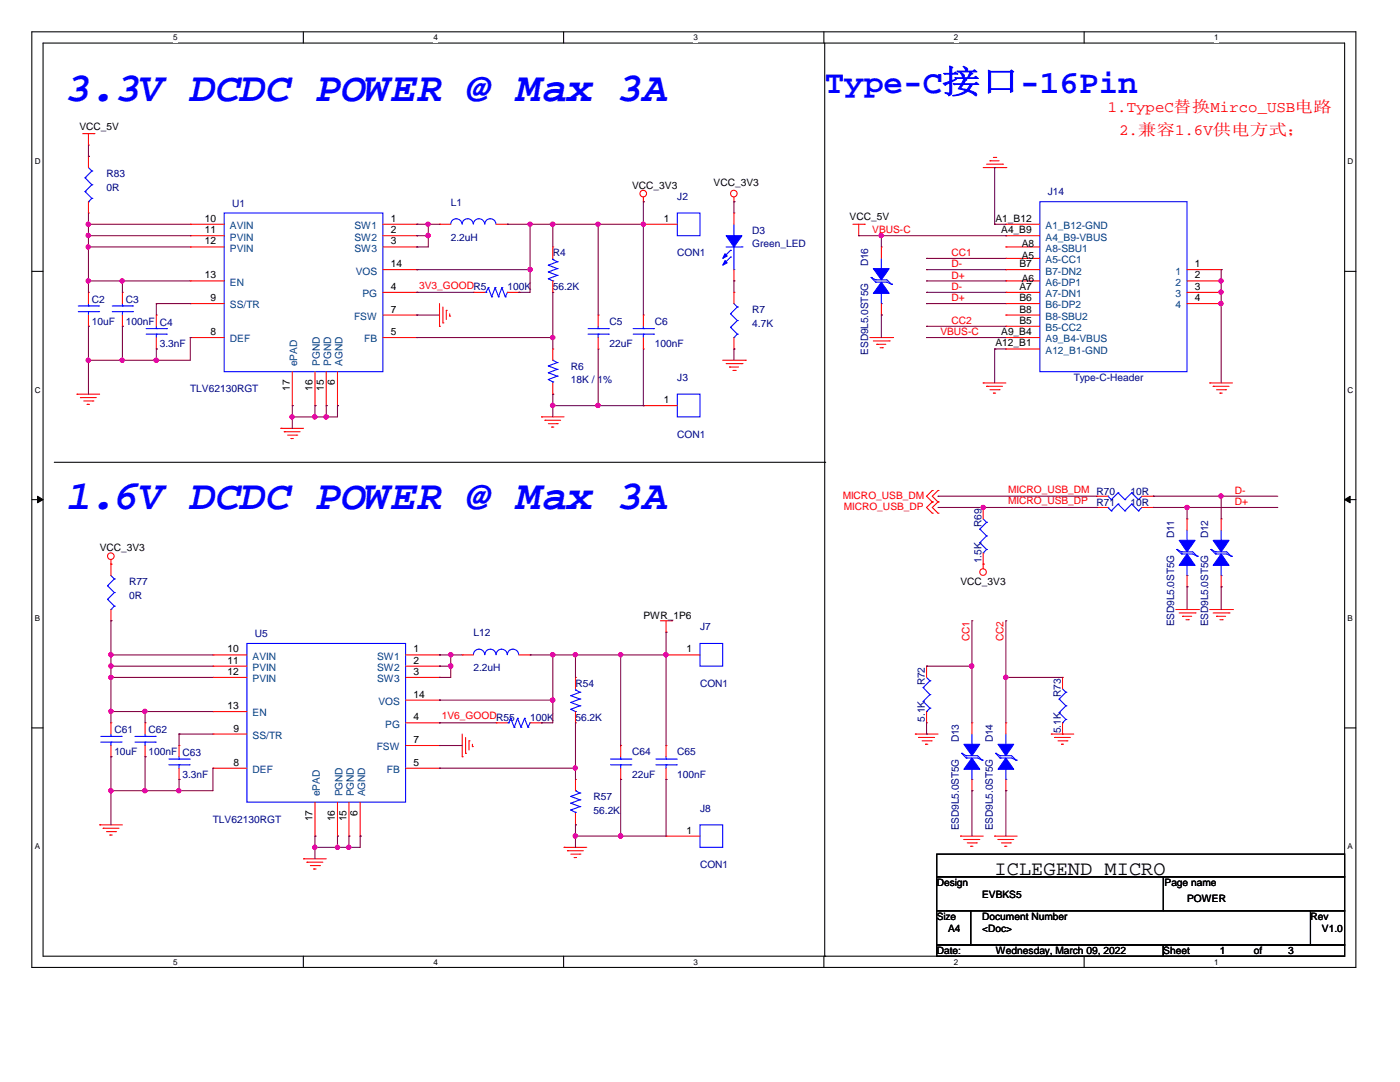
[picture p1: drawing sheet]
<svg xmlns="http://www.w3.org/2000/svg" width="279mm" height="216mm" viewBox="0 0 279 216" stroke-linecap="round" stroke-linejoin="round" font-family="sans-serif">
<path d="M6.3 6.3h264.3v186.7h-264.3zM8.6 8.6h259.8v182.2h-259.8z" fill="none" stroke="#000" stroke-width=".21"/>
<g fill="#fff">
<path d="M34.5 6.6h.9v1.8h-.9z"/>
<path d="M34.5 191.1h.9v1.8h-.9z"/>
</g>
<path d="M60.5 6.3v2.3M60.5 190.8v2.2" fill="none" stroke="#000" stroke-width=".21"/>
<g fill="#fff">
<path d="M86.5 6.6h.9v1.8h-.9z"/>
<path d="M86.5 191.1h.9v1.8h-.9z"/>
</g>
<path d="M112.5 6.3v2.3M112.5 190.8v2.2" fill="none" stroke="#000" stroke-width=".21"/>
<g fill="#fff">
<path d="M138.4 6.6h.9v1.8h-.9z"/>
<path d="M138.4 191.1h.9v1.8h-.9z"/>
</g>
<path d="M164.4 6.3v2.3M164.4 190.8v2.2" fill="none" stroke="#000" stroke-width=".21"/>
<g fill="#fff">
<path d="M190.4 6.6h.9v1.8h-.9z"/>
<path d="M190.4 191.1h.9v1.8h-.9z"/>
</g>
<path d="M216.4 6.3v2.3M216.4 190.8v2.2" fill="none" stroke="#000" stroke-width=".21"/>
<g fill="#fff">
<path d="M242.3 6.6h.9v1.8h-.9z"/>
<path d="M242.3 191.1h.9v1.8h-.9z"/>
<path d="M6.9 31.4h1.2v1.8h-1.2z"/>
<path d="M268.9 31.4h1.2v1.8h-1.2z"/>
<path d="M6.9 76.9h1.2v1.8h-1.2z"/>
<path d="M268.9 76.9h1.2v1.8h-1.2z"/>
</g>
<path d="M6.3 54.1h2.3M268.4 54.1h2.2" fill="none" stroke="#000" stroke-width=".21"/>
<g fill="#fff">
<path d="M6.9 122.5h1.1v1.8h-1.1z"/>
<path d="M268.9 122.5h1.1v1.8h-1.1z"/>
</g>
<path d="M6.3 99.7h2.3M268.4 99.7h2.2" fill="none" stroke="#000" stroke-width=".21"/>
<path d="M7.5 99l1.1 .7-1.1 .6zM268.4 99.7l1.1-.7v1.3z" fill="#000" stroke="#000" stroke-width=".2"/>
<g fill="#fff">
<path d="M6.9 168h1.1v1.8h-1.1z"/>
<path d="M268.9 168h1.1v1.8h-1.1z"/>
</g>
<g fill="none" stroke="#000" stroke-width=".21">
<path d="M164.6 8.6v182.2M10.8 92.2h153.8M164.6 92.2h.1M6.3 145.2h2.3M268.4 145.2h2.2M186.9 170.4h81.5v4.6h-81.5zM186.9 175h81.5v6.7h-81.5zM232.2 175h.1M232.2 175v6.7M164.6 190.8h.1M186.9 181.7h6.8v6.9h-6.8zM186.9 188.6h45.3v2.2h-45.3z"/>
<path d="M193.7 181.7h67.8v6.9h-67.8zM232.2 188.6h36.2v2.2h-36.2zM261.5 181.7h6.9v6.9h-6.9z"/>
</g>
<g fill="none" stroke="#f00" stroke-width=".21">
<path d="M16.5 26.7h2.3M17.7 29h.1M17.7 31.2h.1M17.7 26.7v2.3M17.7 31.2v2.2M18.8 26.7h.1M128.4 39.3v1M146.5 39.3v1M196.2 33.4h4.5M196.9 32.8h3.2M197.6 32.1h.1M197.6 32.1h1.8"/>
<path d="M198.2 31.4h.5M198.7 31.4h.1M200.1 32.8h.1M200.7 33.4h.1M17.7 58.3h.1M17.7 42.5h.1M17.7 40.3v2.2M17.7 58.3v2.3M24.4 58.3h.1M24.4 58.3v2.3M38 44.7h.1M38 47h.1"/>
<path d="M38 49.3h.1M38 56h.1M38 44.7h6.7M38 47h6.7M38 56h6.7M38 49.3h6.7M76.4 44.7h6.8M76.4 58.3h6.8M76.4 47h6.8M76.4 49.3h6.8M76.4 53.8h6.8M83.2 44.7h.1"/>
<path d="M83.2 47h.1M83.2 49.3h.1M83.2 58.3h.1M83.2 53.8h.1M87.7 44.7h.1M87.7 44.7h2.3M94.5 58.3h.1M94.5 58.3h2.3M99 44.7h2.3M101.3 44.7h.1M101.3 58.3h2.2M103.5 58.3h.1"/>
<path d="M110.3 58.3h.1M110.3 49.3h.1M110.3 49.3v2.3M110.3 56v2.3M128.4 40.3h.1M128.4 44.7h.1M128.4 44.7h6.8M146.5 40.3h.1M146.5 58.3h.1M146.5 42.5h.1M146.5 56h.1M146.5 42.5v2.2"/>
<path d="M146.5 53.8v2.2M146.5 58.3v2.3M170.2 44.7h2.3M171.4 47h.1M171.4 44.7v2.3M172.5 44.7h.1M175.9 49.3h.1M175.9 49.3v2.3M200.7 44.7h.1M200.7 47h.1M200.7 51.6h.1M200.7 56h.1"/>
<path d="M200.7 58.3h.1M200.7 49.3h.1M200.7 53.8h.1M200.7 44.7h6.8M200.7 58.3h6.8M200.7 47h6.8M200.7 51.6h6.8M200.7 56h6.8M200.7 49.3h6.8M200.7 53.8h6.8M236.9 58.3h6.8M236.9 56h6.8"/>
<path d="M236.9 53.8h6.8M243.7 53.8h.1M243.7 56h.1M243.7 58.3h.1M15.4 78.7h.1M15.4 78.7h4.5M16 79.3h.1M16 79.3h3.2M17.7 65.1h.1M17.7 62.9v2.2M24.4 65.1h.1M24.4 62.9v2.2"/>
<path d="M31.2 62.9h.1M31.2 69.6h.1M31.2 62.9v2.2M31.2 67.4v2.2M38 67.4h.1M38 60.6h.1M38 67.4h6.7M38 60.6h6.7M58.3 74.2v6.7M62.9 74.2v6.7M65.1 74.2v6.7M67.4 74.2v6.7"/>
<path d="M76.4 67.4h6.8M76.4 62.9h6.8M83.2 67.4h.1M83.2 62.9h.1M87.7 65.1h.1M87.7 60.6v4.5M88.4 64.4h.1M88.4 61.3v3.1M89.1 61.9h.1M89.1 61.9v1.9M89.7 63.1h.1M89.7 62.6v.5"/>
<path d="M110.3 69.6h.1M110.3 78.7h.1M110.3 69.6v2.3M110.3 76.4v2.3M119.4 62.9h.1M119.4 69.6h.1M119.4 62.9v2.2M119.4 67.4v2.2M128.4 62.9h.1M128.4 69.6h.1M128.4 62.9v2.2M128.4 67.4v2.2"/>
<path d="M144.2 71.9h4.6M144.9 72.6h3.2M145.6 73.2h.1M145.6 73.2h1.8M146.3 73.9h.4M146.5 69.6h.1M146.5 67.4v2.2M146.7 73.9h.1M148.1 72.6h.1M148.8 71.9h.1M173.6 67.4h4.5M174.3 68h3.2"/>
<path d="M175 68.7h.1M175 68.7h1.8M175.6 69.4h.5M175.9 62.9h.1M175.9 60.6v2.3M176.1 69.4h.1M177.5 68h.1M178.1 67.4h.1M196.2 76.4h.1M196.2 76.4h4.5M196.9 77.1h.1M196.9 77.1h3.2"/>
<path d="M197.6 77.8h1.8M198.2 78.4h.1M198.2 78.4h.5M199.4 77.8h.1M200.7 69.6h.1M200.7 62.9h.1M200.7 60.6h.1M200.7 65.1h.1M200.7 67.4h.1M200.7 67.4h6.8M200.7 69.6h6.8M200.7 62.9h6.8"/>
<path d="M200.7 60.6h6.8M200.7 65.1h6.8M236.9 60.6h6.8M241.4 76.4h.1M241.4 76.4h4.6M242.1 77.1h.1M242.1 77.1h3.2M242.8 77.8h1.8M243.5 78.4h.1M243.5 78.4h.4M243.7 60.6h.1M244.6 77.8h.1"/>
<path d="M16.7 80h1.8M17.4 80.7h.1M17.4 80.7h.5M18.5 80h.1M56 85.5h.1M56 85.5h4.6M56.7 86.1h.1M56.7 86.1h3.2M57.4 86.8h1.8M58.1 87.5h.1M58.1 87.5h.4M58.3 80.9h.1"/>
<path d="M59.2 86.8h.1M62.9 80.9h.1M65.1 80.9h.1M67.4 80.9h.1M108.1 83.2h.1M108.1 83.2h4.5M108.8 83.9h.1M108.8 83.9h3.1M109.4 84.5h1.8M110.1 85.2h.1M110.1 85.2h.4M111.2 84.5h.1"/>
<path d="M128.4 80.9h.1M128.4 80.9h6.8M186.1 97.9h.1M186.1 97.9l-1.2 1.1 1.2 1.2M187.2 97.9h.1M187.2 97.9l-1.1 1.1 1.1 1.2M218.8 99h.1M218.8 99h2.3M227.9 99h2.2M230.1 99h.1M22.1 112.6h.1M22.1 111.7v3.2"/>
<path d="M186.1 100.2h.1M186.1 102.4h.1M186.1 100.2l-1.2 1.1 1.2 1.1M187.2 100.2h.1M187.2 102.4h.1M187.2 100.2l-1.1 1.1 1.1 1.1M196.2 112.6h.1M196.2 101.3h.1M196.2 101.3v2.2M196.2 110.3v3.2M218.8 101.3h.1M218.8 101.3h2.3"/>
<path d="M227.9 101.3h2.2M230.1 101.3h.1M236.9 103.5h.1M236.9 117.1h.1M236.9 103.5v2.3M236.9 114.9v2.2M243.7 103.5h.1M243.7 117.1h.1M243.7 103.5v2.3M243.7 114.9v2.2M22.1 123.9h.1M22.1 121.6v2.3"/>
<path d="M42.5 130.7h.1M42.5 132.9h.1M42.5 135.2h.1M42.5 130.7h6.8M42.5 132.9h6.8M42.5 135.2h6.8M80.9 130.7h6.8M80.9 132.9h6.8M80.9 135.2h6.8M80.9 139.7h6.8M87.7 130.7h.1M87.7 132.9h.1"/>
<path d="M87.7 135.2h.1M87.7 139.7h.1M92.2 130.7h.1M92.2 130.7h2.3M103.5 130.7h2.3M105.8 130.7h.1M114.9 135.2h.1M114.9 135.2v2.3M131.8 123.9h2.3M132.9 126.2h.1M132.9 130.7h.1M132.9 123.9v2.3"/>
<path d="M132.9 130.7h6.8M134.1 123.9h.1M184.9 132.9h.1M184.9 132.9v2.3M212 135.2h.1M212 135.2v2.3M234.7 121.6h4.5M235.3 122.3h3.2M236 123h.1M236 123h1.8M236.7 123.7h.5M237.2 123.7h.1"/>
<path d="M238.5 122.3h.1M239.2 121.6h.1M241.4 121.6h4.6M242.1 122.3h3.2M242.8 123h.1M242.8 123h1.8M243.5 123.7h.4M243.9 123.7h.1M245.3 122.3h.1M246 121.6h.1M22.1 144.2h.1M22.1 151h.1"/>
<path d="M22.1 144.2v2.3M22.1 148.8v2.2M29 144.2h.1M29 151h.1M29 144.2v2.3M29 148.8v2.2M35.7 148.8h.1M35.7 155.5h.1M35.7 148.8v2.2M35.7 153.3v2.2M42.5 153.3h.1M42.5 146.5h.1"/>
<path d="M42.5 142h.1M42.5 146.5h6.8M42.5 153.3h6.8M42.5 142h6.8M80.9 144.2h6.8M80.9 153.3h6.8M80.9 148.8h6.8M87.7 144.2h.1M87.7 153.3h.1M87.7 148.8h.1M92.2 151h.1M92.2 146.5v4.5"/>
<path d="M92.9 150.3h.1M92.9 147.2v3.1M93.6 147.8h.1M93.6 147.8v1.8M94.3 149h.1M94.3 148.5v.5M99 144.2h.1M99 144.2h2.3M105.8 144.2h2.3M108.1 144.2h.1M114.9 144.2h.1M114.9 155.5h.1"/>
<path d="M114.9 142v2.2M114.9 155.5v2.3M123.9 148.8h.1M123.9 155.5h.1M123.9 148.8v2.2M123.9 153.3v2.2M132.9 148.8h.1M132.9 155.5h.1M132.9 148.8v2.2M132.9 153.3v2.2M182.7 146.5h.1M182.7 146.5h4.5"/>
<path d="M183.3 147.2h.1M183.3 147.2h3.2M184 147.8h1.8M184.7 148.5h.1M184.7 148.5h.5M184.9 144.2h.1M184.9 142v2.2M185.8 147.8h.1M194 144.2h.1M194 157.8h.1M194 144.2v2.3M194 155.5v2.3"/>
<path d="M200.7 144.2h.1M200.7 157.8h.1M200.7 144.2v2.3M200.7 155.5v2.3M209.8 146.5h.1M209.8 146.5h4.5M210.5 147.2h.1M210.5 147.2h3.1M211.2 147.8h1.7M211.8 148.5h.1M211.8 148.5h.5M212 146.5h.1"/>
<path d="M212 144.2v2.3M212.9 147.8h.1M19.9 164.6h.1M19.9 164.6h4.5M20.6 165.3h.1M20.6 165.3h3.1M21.3 165.9h1.8M21.9 166.6h.1M21.9 166.6h.5M23.1 165.9h.1M60.6 171.4h.1M60.6 171.4h4.5"/>
<path d="M61.3 172h.1M61.3 172h3.1M61.9 172.7h1.9M62.6 173.4h.1M62.6 173.4h.5M62.9 166.8h.1M62.9 160.1v6.7M63.8 172.7h.1M67.4 166.8h.1M67.4 160.1v6.7M69.6 166.8h.1M69.6 160.1v6.7"/>
<path d="M71.9 166.8h.1M71.9 160.1v6.7M112.6 169.1h.1M112.6 169.1h4.5M113.2 169.8h.1M113.2 169.8h3.2M113.9 170.4h1.8M114.6 171.1h.1M114.6 171.1h.5M114.9 164.6h.1M114.9 162.3v2.3M115.7 170.4h.1"/>
<path d="M132.9 166.8h.1M132.9 166.8h6.8M191.7 166.8h.1M191.7 166.8h4.5M192.4 167.5h.1M192.4 167.5h3.1M193 168.2h1.9M193.7 168.9h.1M193.7 168.9h.5M194.9 168.2h.1M198.5 166.8h.1M198.5 166.8h4.5"/>
<path d="M199.2 167.5h.1M199.2 167.5h3.1M199.9 168.2h1.7M200.5 168.9h.1M200.5 168.9h.5M201.6 168.2h.1"/>
<circle cx="128.4" cy="38.6" r=".66"/>
<circle cx="146.4" cy="38.6" r=".66"/>
<circle cx="22.1" cy="111" r=".66"/>
<circle cx="196.2" cy="114.2" r=".66"/>
</g>
<g fill="none" stroke="#00f" stroke-width=".21">
<path d="M17 35.5h.1M17 38.2h.1M17 35.5l1.3 1.4M17 38.2l1.3 1.4M17.7 33.4l.6 .7M18.3 34.1h.1M18.3 36.9h.1M18.3 39.6h.1M18.3 34.1l-1.3 1.4M18.3 36.9l-1.3 1.3M18.3 39.6l-.6 .7M17.7 40.3h.1"/>
<path d="M44.7 42.5h31.7v31.7h-31.7zM90 44.7a1.12 1.12 0 0 1 1.1-1.1 1.12 1.12 0 0 1 1.1 1.1M92.2 44.7a1.1 1.1 0 0 1 1.1-1.1 1.1 1.1 0 0 1 1.1 1.1M94.5 44.7a1.12 1.12 0 0 1 1.1-1.1 1.12 1.12 0 0 1 1.1 1.1M96.8 44.7a1.1 1.1 0 0 1 1.1-1.1 1.1 1.1 0 0 1 1.1 1.1M96.8 58.3h.2M97 58.3h.1M97.5 57.4h.1M97.5 57.4l-.5 .9M97.5 57.4l.6 1.8M98.1 59.2h.1M98.8 57.4h.1"/>
<path d="M98.8 57.4l-.7 1.8M98.8 57.4l.7 1.8M99.5 59.2h.1M100.2 57.4h.1M100.2 57.4l-.7 1.8M100.2 57.4l.6 1.8M100.8 59.2h.1M101.3 58.3h.1M101.3 58.3l-.5 .9M109.4 52.9h.1M109.4 54.3h.1M109.4 55.6h.1"/>
<path d="M109.4 52.9l1.8 .7M109.4 54.3l1.8 .6M109.4 55.6l.9 .4M110.3 56h.1M110.3 51.8h.1M110.3 51.6v.2M110.3 51.8l.9 .4M111.2 52.2h.1M111.2 53.6h.1M111.2 54.9h.1M111.2 52.2l-1.8 .7M111.2 53.6l-1.8 .7"/>
<path d="M111.2 54.9l-1.8 .7M135.2 42.5h4.5v4.5h-4.5zM144.9 49.3h3.2M145.8 50h.1M145.8 51.3h.1M145.8 50l-1.4 1.3M145.8 51.3l-1.4 1.4M146.5 47h.1M146.5 53.8h.1M146.5 44.7v2.3M146.5 49.3v4.5M148.1 49.3h.1"/>
<path d="M173.9 55.4h.1M173.9 55.4l.9 .9M173.9 55.4l.9 .4M174.8 56.3h.1M174.8 55.8h.1M174.8 56.3h2.2l.9 .4M174.8 55.8h2.2l.9 .9M175.9 53.8h.1M175.9 51.6v2.2M175.9 58.3v2.3M177.9 56.7h.1M207.5 40.3h29.4v33.9h-29.4z"/>
<path d="M15.6 62.2h4.1M15.6 61h4.1M17.7 61h.1M17.7 62.2h.1M17.7 60.6v.4M17.7 62.2v.7M19.7 62.2h.1M19.7 61h.1M22.4 62.2h4.1M22.4 61h4.1M24.4 61h.1M24.4 62.2h.1"/>
<path d="M24.4 60.6v.4M24.4 62.2v.7M26.5 62.2h.1M26.5 61h.1M29.2 66.7h4M29.2 65.6h4M31.2 65.6h.1M31.2 66.7h.1M31.2 65.1v.5M31.2 66.7v.7M33.2 66.7h.1M33.2 65.6h.1"/>
<path d="M109.4 75.7h.1M109.4 74.4h.1M109.4 73h.1M109.4 75.7l.9 .5M109.4 74.4l1.8 .7M109.4 73l1.8 .7M110.3 71.9h.1M110.3 76.2h.1M110.3 71.9l.9 .4M110.3 76.2v.2M111.2 75.1h.1M111.2 73.7h.1"/>
<path d="M111.2 72.3h.1M111.2 75.1l-1.8 .6M111.2 73.7l-1.8 .7M111.2 72.3l-1.8 .7M117.3 66.7h4.1M117.3 65.6h4.1M119.4 65.6h.1M119.4 66.7h.1M119.4 65.1v.5M119.4 66.7v.7M121.4 66.7h.1M121.4 65.6h.1"/>
<path d="M126.4 66.7h4M126.4 65.6h4M128.4 65.6h.1M128.4 66.7h.1M128.4 65.1v.5M128.4 66.7v.7M130.4 66.7h.1M130.4 65.6h.1M135.2 78.7h4.5v4.5h-4.5zM145.8 62.6h.1M145.8 65.3h.1M145.8 62.6l1.4 1.4"/>
<path d="M145.8 65.3l1.4 1.4M146.5 67.4h.1M146.5 60.6l.7 .7M147.2 61.3h.1M147.2 64h.1M147.2 66.7h.1M147.2 61.3l-1.4 1.3M147.2 64l-1.4 1.3M147.2 66.7l-.7 .7M175.9 60.6h.1M221.1 99h.1M221.1 99l.7 .7"/>
<path d="M221.8 99.7h.1M223.1 98.3h.1M223.1 98.3l1.4 1.4M223.1 98.3l-1.3 1.4M224.5 99.7h.1M225.8 98.3h.1M225.8 98.3l-1.3 1.4M225.8 98.3l1.4 1.4M227.2 99.7h.1M227.9 99l-.7 .7M21.5 116.9h.1M21.5 119.6h.1"/>
<path d="M21.5 116.9l1.3 1.3M21.5 119.6l1.3 1.3M22.1 114.9l.7 .6M22.8 115.5h.1M22.8 118.2h.1M22.8 115.5l-1.3 1.4M22.8 118.2l-1.3 1.4M195.5 105.6h.1M195.5 108.3h.1M195.5 105.6l1.4 1.3M195.5 108.3l1.4 1.3M196.2 110.3h.1"/>
<path d="M196.2 103.5l.7 .7M196.9 104.2h.1M196.9 106.9h.1M196.9 109.6h.1M196.9 104.2l-1.4 1.4M196.9 106.9l-1.4 1.4M196.9 109.6l-.7 .7M221.1 101.3h.1M221.1 101.3l.7 .6M221.8 101.9h.1M223.1 100.6h.1M223.1 100.6l1.4 1.3"/>
<path d="M223.1 100.6l-1.3 1.3M224.5 101.9h.1M225.8 100.6h.1M225.8 100.6l1.4 1.3M225.8 100.6l-1.3 1.3M227.2 101.9h.1M227.9 101.3l-.7 .6M234.9 109.6h.1M234.9 109.6l.9 .9M234.9 109.6l.9 .5M235.8 110.5h.1M235.8 110.1h.1"/>
<path d="M235.8 110.5h2.2l.9 .5M235.8 110.1h2.2l.9 .9M236.9 108.1h.1M236.9 114.9h.1M236.9 105.8v2.3M236.9 112.6v2.3M238.9 111h.1M241.7 109.6h.1M241.7 109.6l.9 .9M241.7 109.6l.9 .5M242.6 110.5h.1M242.6 110.1h.1"/>
<path d="M242.6 110.5h2.2l.9 .5M242.6 110.1h2.2l.9 .9M243.7 108.1h.1M243.7 114.9h.1M243.7 105.8v2.3M243.7 112.6v2.3M245.7 111h.1M22.1 121.6h.1M22.8 120.9h.1M22.8 120.9l-.7 .7M49.3 128.4h31.6v31.7h-31.6zM94.5 130.6a1.12 1.12 0 0 1 1.1-1.1 1.12 1.12 0 0 1 1.1 1.1"/>
<path d="M96.8 130.6a1.1 1.1 0 0 1 1.1-1.1 1.1 1.1 0 0 1 1.1 1.1M99 130.6a1.1 1.1 0 0 1 1.1-1.1 1.1 1.1 0 0 1 1.1 1.1M101.3 130.6a1.12 1.12 0 0 1 1.1-1.1 1.12 1.12 0 0 1 1.1 1.1M113.9 138.8h.1M113.9 138.8l1.8 .7M114.9 137.7h.1M114.9 137.7l.8 .4M114.9 137.5v.2M115.7 138.1h.1M115.7 139.5h.1M115.7 138.1l-1.8 .7M115.7 139.5l-1.8 .7"/>
<path d="M139.7 128.4h4.5v4.5h-4.5zM184.2 137.2h.1M184.2 140h.1M184.2 140l1.4 1.3M184.2 137.2l1.4 1.4M184.9 135.2l.7 .6M185.6 135.8h.1M185.6 138.6h.1M185.6 135.8l-1.4 1.4M185.6 138.6l-1.4 1.4M211.4 139.5h.1M211.4 139.5l1.3 1.3"/>
<path d="M212 137.5l.7 .6M212.7 138.1h.1M212.7 138.1l-1.3 1.4M20.1 148.1h4.1M20.1 146.9h4.1M22.1 146.9h.1M22.1 148.1h.1M22.1 146.5v.4M22.1 148.1v.7M24.2 148.1h.1M24.2 146.9h.1M26.9 148.1h4.1"/>
<path d="M26.9 146.9h4.1M29 146.9h.1M29 148.1h.1M29 146.5v.4M29 148.1v.7M31 148.1h.1M31 146.9h.1M33.7 152.6h4.1M33.7 151.5h4.1M35.7 151.5h.1M35.7 152.6h.1M35.7 151v.5"/>
<path d="M35.7 152.6v.7M37.8 152.6h.1M37.8 151.5h.1M101.3 144.2h.2M101.5 144.2h.1M101.9 143.3h.1M101.9 143.3l-.4 .9M101.9 143.3l.7 1.8M102.6 145.1h.1M103.3 143.3h.1M103.3 143.3l-.7 1.8M103.3 143.3l.7 1.8"/>
<path d="M104 145.1h.1M104.7 143.3h.1M104.7 143.3l-.7 1.8M104.7 143.3l.7 1.8M105.4 145.1h.1M105.8 144.2h.1M105.8 144.2l-.4 .9M113.9 140.2h.1M113.9 141.5h.1M113.9 158.9h.1M113.9 140.2l1.8 .6M113.9 141.5l1 .5"/>
<path d="M113.9 158.9l1.8 .7M114.9 142h.1M114.9 157.8h.1M114.9 157.8l.8 .4M115.7 140.8h.1M115.7 159.6h.1M115.7 158.2h.1M115.7 140.8l-1.8 .7M115.7 159.6l-1.8 .7M115.7 158.2l-1.8 .7M121.8 152.6h4.1M121.8 151.5h4.1"/>
<path d="M123.9 151.5h.1M123.9 152.6h.1M123.9 151v.5M123.9 152.6v.7M125.9 152.6h.1M125.9 151.5h.1M130.9 152.6h4.1M130.9 151.5h4.1M132.9 151.5h.1M132.9 152.6h.1M132.9 151v.5M132.9 152.6v.7"/>
<path d="M135 152.6h.1M135 151.5h.1M184.9 142h.1M185.6 141.3h.1M185.6 141.3l-.7 .7M191.9 150.3h.1M191.9 150.3l.9 1M191.9 150.3l.9 .5M192.8 151.3h.1M192.8 150.8h.1M192.8 151.3h2.3l.9 .4M192.8 150.8h2.3l.9 .9"/>
<path d="M194 148.8h.1M194 155.5h.1M194 146.5v2.3M194 153.3v2.2M196 151.7h.1M198.7 150.3h.1M198.7 150.3l.9 1M198.7 150.3l.9 .5M199.6 151.3h.1M199.6 150.8h.1M199.6 151.3h2.3l.9 .4M199.6 150.8h2.3l.9 .9"/>
<path d="M200.7 148.8h.1M200.7 155.5h.1M200.7 146.5v2.3M200.7 153.3v2.2M202.8 151.7h.1M211.4 142.2h.1M211.4 142.2l1.3 1.4M212 144.2h.1M212.7 140.8h.1M212.7 143.6h.1M212.7 140.8l-1.3 1.4M212.7 143.6l-.7 .6"/>
<path d="M113.9 161.6h.1M113.9 160.3h.1M113.9 161.6l1 .5M113.9 160.3l1.8 .7M114.9 162.1h.1M114.9 162.1v.2M115.7 161h.1M115.7 161l-1.8 .6M139.7 164.6h4.5v4.5h-4.5z"/>
</g>
<g fill="#00f" stroke="#00f" stroke-width=".21">
<path d="M192.4 148.5h3.1l-1.5 2.3z" fill-rule="evenodd"/>
<path d="M194 151.3l1.5 2.2h-3.1z" fill-rule="evenodd"/>
<path d="M199.2 148.5h3.1l-1.6 2.3z" fill-rule="evenodd"/>
<path d="M200.7 151.3l1.6 2.2h-3.1z" fill-rule="evenodd"/>
<path d="M235.3 107.8h3.2l-1.6 2.3z" fill-rule="evenodd"/>
<path d="M236.9 110.5l1.6 2.3h-3.2z" fill-rule="evenodd"/>
<path d="M144.9 47h3.2l-1.6 2.3z" fill-rule="evenodd"/>
<path d="M144.7 52l.4 .5-.9 .4z" fill-rule="evenodd"/>
<path d="M144.7 50.6l.4 .5-.9 .5z" fill-rule="evenodd"/>
<path d="M174.3 53.6h3.2l-1.6 2.2z" fill-rule="evenodd"/>
<path d="M175.9 56.3l1.6 2.2h-3.2z" fill-rule="evenodd"/>
<path d="M242.1 107.8h3.2l-1.6 2.3z" fill-rule="evenodd"/>
<path d="M243.7 110.5l1.6 2.3h-3.2z" fill-rule="evenodd"/>
</g>
<g fill="none" stroke="#800040" stroke-width=".21">
<path d="M17.7 31.2h.1M17.7 29v2.2M198.5 33.4h.1M198.5 33.4v11.3M17.7 44.7h.1M17.7 47h.1M17.7 49.3h.1M17.7 56h.1M17.7 42.5v15.8M17.7 44.7h20.3M17.7 47h20.3M17.7 49.3h20.3"/>
<path d="M17.7 56h20.3M24.4 56h.1M24.4 56v2.3M83.2 44.7h.1M83.2 47h.1M83.2 49.3h.1M83.2 53.8h.1M83.2 58.3h.1M83.2 44.7h4.5M83.2 47h2.3M83.2 53.8h22.6M83.2 58.3h11.3"/>
<path d="M85.5 44.7h.1M85.5 47h.1M85.5 44.7v4.6h-2.3M101.3 44.7h.1M101.3 44.7h27.1M103.5 58.3h.1M105.8 44.7h.1M105.8 53.8h.1M105.8 44.7v13.6h-2.3M110.3 44.7h.1M110.3 58.3h.1M110.3 44.7v4.6"/>
<path d="M110.3 58.3v11.3M119.4 44.7h.1M119.4 44.7v18.2M128.4 40.3h.1M128.4 44.7h.1M128.4 40.3v22.6M146.5 40.3h.1M146.5 56h.1M146.5 40.3v2.2M146.5 56v2.3M171.4 47h29.3M175.9 47h.1"/>
<path d="M175.9 47v2.3M184.9 51.6h.1M184.9 53.8h.1M184.9 56h.1M184.9 58.3h.1M184.9 53.8h15.8M184.9 56h15.8M184.9 58.3h15.8M184.9 51.6h15.8M198.5 44.7h.1M198.5 44.7h2.2M200.7 47h.1"/>
<path d="M243.7 53.8h.1M243.7 56h.1M243.7 58.3h.1M243.7 53.8v22.6M17.7 65.1h.1M17.7 71.9h.1M17.7 65.1v13.6M24.4 65.1h.1M24.4 71.9h.1M24.4 65.1v6.8M31.2 60.6h.1M31.2 69.6h.1"/>
<path d="M31.2 71.9h.1M31.2 60.6h6.8M31.2 60.6v2.3M31.2 69.6v2.3M38 67.4h.1M38 67.4v4.5h-20.3M83.2 62.9h.1M83.2 67.4h.1M83.2 62.9h4.5M83.2 67.4h27.1M110.3 67.4h.1M110.3 78.7h.1"/>
<path d="M110.3 78.7v4.5M119.4 69.6v11.3M128.4 69.6v11.3M146.5 69.6h.1M146.5 69.6v2.3M175.9 62.9h.1M175.9 62.9v4.5M184.9 60.6h.1M184.9 65.1h.1M184.9 67.4h.1M184.9 60.6h15.8M184.9 67.4h15.8"/>
<path d="M184.9 65.1h15.8M198.5 69.6h.1M198.5 69.6v6.8M198.5 69.6h2.2M243.7 60.6h.1M58.3 80.9h.1M58.3 83.2h.1M58.3 80.9v4.6M62.9 80.9h.1M62.9 83.2h.1M62.9 80.9v2.3M65.1 80.9h.1"/>
<path d="M65.1 83.2h.1M65.1 80.9v2.3M67.4 80.9h.1M67.4 80.9v2.3h-9.1M110.3 80.9h.1M110.3 80.9h18.1M119.4 80.9h.1M128.4 80.9h.1M187.2 99h.1M187.2 99h31.6M230.1 99h.1M230.1 99h24.9"/>
<path d="M243.7 99h.1M243.7 99v4.5M187.2 101.3h31.6M196.2 101.3h.1M218.8 101.3h.1M230.1 101.3h.1M230.1 101.3h24.9M236.9 101.3h.1M236.9 117.1h.1M236.9 101.3v2.2M236.9 117.1v4.5M243.7 117.1h.1"/>
<path d="M243.7 117.1v4.5M22.1 130.7h.1M22.1 132.9h.1M22.1 135.2h.1M22.1 123.9h.1M22.1 123.9v20.3M22.1 130.7h20.4M22.1 132.9h20.4M22.1 135.2h20.4M87.7 130.7h.1M87.7 132.9h.1M87.7 135.2h.1"/>
<path d="M87.7 139.7h.1M87.7 130.7h4.5M87.7 132.9h2.3M87.7 139.7h22.6M90 130.7h.1M90 132.9h.1M90 130.7v4.5h-2.3M105.8 130.7h.1M105.8 130.7h27.1M110.3 130.7h.1M110.3 139.7h.1M110.3 130.7v13.5h-2.2"/>
<path d="M114.9 130.7h.1M114.9 130.7v4.5M123.9 130.7h.1M123.9 130.7v18.1M132.9 126.2h.1M132.9 130.7h.1M132.9 126.2v22.6M184.9 132.9h.1M184.9 132.9h9.1M194 123.9h.1M194 132.9h.1M194 123.9v20.3"/>
<path d="M200.7 123.9h.1M200.7 135.2h.1M200.7 135.2h11.3M200.7 123.9v20.3M22.1 142h.1M22.1 151h.1M22.1 157.8h.1M22.1 151v13.6M22.1 142h20.4M29 142h.1M29 151h.1M29 157.8h.1"/>
<path d="M29 142v2.2M29 151v6.8M35.7 146.5h.1M35.7 155.5h.1M35.7 157.8h.1M35.7 146.5v2.3M35.7 155.5v2.3M35.7 146.5h6.8M42.5 153.3h.1M42.5 153.3v4.5h-20.4M87.7 144.2h.1M87.7 148.8h.1"/>
<path d="M87.7 153.3h.1M87.7 144.2h11.3M87.7 148.8h4.5M87.7 153.3h27.2M108.1 144.2h.1M114.9 153.3h.1M114.9 144.2v11.3M123.9 155.5h.1M123.9 155.5v11.3M132.9 155.5h.1M132.9 155.5v11.3h-18M184.9 146.5h.1"/>
<path d="M184.9 144.2v2.3M194 157.8h.1M194 157.8v9M200.7 157.8h.1M200.7 157.8v9M62.9 166.8h.1M62.9 169.1h.1M62.9 166.8v4.6M67.4 166.8h.1M67.4 169.1h.1M67.4 166.8v2.3M69.6 166.8h.1"/>
<path d="M69.6 169.1h.1M69.6 166.8v2.3M71.9 166.8h.1M71.9 166.8v2.3h-9M114.9 164.6h.1M114.9 166.8h.1M114.9 164.6v4.5M123.9 166.8h.1"/>
</g>
<g fill="#f0f" stroke="#f0f" stroke-width=".21">
<circle cx="17.6" cy="47" r=".43"/>
<circle cx="17.6" cy="44.7" r=".43"/>
<circle cx="85.4" cy="47" r=".43"/>
<circle cx="85.4" cy="44.7" r=".43"/>
<circle cx="110.3" cy="44.7" r=".44"/>
<circle cx="105.8" cy="44.7" r=".43"/>
<circle cx="119.3" cy="44.7" r=".43"/>
<circle cx="128.4" cy="44.7" r=".43"/>
<circle cx="17.6" cy="56" r=".43"/>
<circle cx="17.6" cy="49.3" r=".43"/>
<circle cx="105.8" cy="53.8" r=".44"/>
<circle cx="24.4" cy="56" r=".43"/>
<circle cx="24.4" cy="71.9" r=".43"/>
<circle cx="110.3" cy="67.3" r=".44"/>
<circle cx="119.3" cy="80.9" r=".43"/>
<circle cx="17.6" cy="71.9" r=".43"/>
<circle cx="31.2" cy="71.9" r=".44"/>
<circle cx="58.3" cy="83.2" r=".43"/>
<circle cx="62.8" cy="83.2" r=".43"/>
<circle cx="110.3" cy="80.9" r=".44"/>
<circle cx="65.1" cy="83.2" r=".44"/>
<circle cx="22.1" cy="130.6" r=".43"/>
<circle cx="90" cy="130.6" r=".43"/>
<circle cx="110.3" cy="130.6" r=".44"/>
<circle cx="114.8" cy="130.6" r=".43"/>
<circle cx="123.9" cy="130.6" r=".43"/>
<circle cx="132.9" cy="130.6" r=".44"/>
<circle cx="22.1" cy="132.9" r=".44"/>
<circle cx="89.9" cy="132.9" r=".44"/>
<circle cx="22.1" cy="135.2" r=".43"/>
<circle cx="110.3" cy="139.7" r=".44"/>
<circle cx="22.1" cy="141.9" r=".43"/>
<circle cx="28.9" cy="141.9" r=".43"/>
<circle cx="114.8" cy="153.2" r=".43"/>
<circle cx="28.9" cy="157.8" r=".43"/>
<circle cx="22.1" cy="157.8" r=".43"/>
<circle cx="35.7" cy="157.8" r=".43"/>
<circle cx="67.3" cy="169.1" r=".43"/>
<circle cx="69.6" cy="169.1" r=".43"/>
<circle cx="114.8" cy="166.8" r=".44"/>
<circle cx="123.9" cy="166.8" r=".44"/>
<circle cx="62.8" cy="169.1" r=".43"/>
<circle cx="175.8" cy="47" r=".43"/>
<circle cx="243.7" cy="56" r=".43"/>
<circle cx="243.7" cy="58.3" r=".43"/>
<circle cx="243.7" cy="60.6" r=".43"/>
<circle cx="243.7" cy="99" r=".44"/>
<circle cx="236.9" cy="101.3" r=".43"/>
<circle cx="193.9" cy="132.9" r=".44"/>
<circle cx="200.7" cy="135.2" r=".44"/>
<circle cx="196.2" cy="101.3" r=".43"/>
</g>
<g font-size="8.3" fill="#00f">
<text x="13.1" y="20.2">3.3V DCDC POWER @ Max 3A</text>
<text x="13.1" y="101.6">1.6V DCDC POWER @ Max 3A</text>
</g>
<text font-size="6.5" fill="#00f" x="164.6" y="18.5">Type-C接口-16Pin</text>
<text font-size="4.1" x="198.5" y="174.6">ICLEGEND MICRO</text>
<g font-size="3.1" fill="#f00">
<text x="221.1" y="22.4">1.TypeC替换Mirco_USB电路</text>
<text x="223.4" y="26.9">2.兼容1.6V供电方式；</text>
</g>
<g font-size="2">
<text x="15.8" y="25.9">VCC_5V</text>
<text x="126.2" y="37.6">VCC_3V3</text>
<text x="142.4" y="37.2">VCC_3V3</text>
<text x="40.9" y="44.2">10</text>
<text x="40.9" y="46.5">11</text>
<text x="78" y="44.2">1</text>
<text x="78" y="46.5">2</text>
<text x="132.5" y="44.2">1</text>
<text x="169.5" y="43.9">VCC_5V</text>
<text x="198.7" y="44.2">A1_B12</text>
<text x="199.8" y="46.5">A4_B9</text>
<text x="40.9" y="48.8">12</text>
<text x="78" y="48.8">3</text>
<text x="78" y="53.3">14</text>
<text x="203.5" y="53.3">B7</text>
<text x="203.9" y="51.6">A5</text>
<text x="203.9" y="49.4">A8</text>
<text x="238.5" y="53.3">1</text>
<text x="40.9" y="55.5">13</text>
<text x="78" y="57.8">4</text>
<text x="203.5" y="57.8">A7</text>
<text x="203.9" y="56.2">A6</text>
<text x="238.5" y="55.5">2</text>
<text x="238.5" y="57.8">3</text>
<text x="42" y="60.1">9</text>
<text x="78" y="62.4">7</text>
<text x="203.5" y="62.4">B8</text>
<text x="203.5" y="60.1">B6</text>
<text x="203.5" y="64.6">B5</text>
<text x="238.5" y="60.1">4</text>
<text x="42" y="66.8">8</text>
<text x="78" y="66.8">5</text>
<text x="198.7" y="69.1">A12_B1</text>
<text x="199.8" y="66.8">A9_B4</text>
<text x="57.8" y="77.9" transform="rotate(-90 57.8 77.9)">17</text>
<text x="62.4" y="77.9" transform="rotate(-90 62.4 77.9)">16</text>
<text x="64.6" y="77.9" transform="rotate(-90 64.6 77.9)">15</text>
<text x="66.8" y="76.8" transform="rotate(-90 66.8 76.8)">6</text>
<text x="132.5" y="80.4">1</text>
<text x="19.9" y="110">VCC_3V3</text>
<text x="191.7" y="116.8">VCC_3V3</text>
<text x="128.4" y="123.5">PWR_1P6</text>
<text x="45.4" y="130.2">10</text>
<text x="82.5" y="130.2">1</text>
<text x="137" y="130.2">1</text>
<text x="45.4" y="132.4">11</text>
<text x="45.4" y="134.7">12</text>
<text x="82.5" y="132.4">2</text>
<text x="82.5" y="134.7">3</text>
<text x="45.4" y="141.5">13</text>
<text x="82.5" y="143.7">4</text>
<text x="82.5" y="139.2">14</text>
<text x="46.6" y="146">9</text>
<text x="82.5" y="148.3">7</text>
<text x="46.6" y="152.8">8</text>
<text x="82.5" y="152.8">5</text>
<text x="62.4" y="163.8" transform="rotate(-90 62.4 163.8)">17</text>
<text x="66.8" y="163.8" transform="rotate(-90 66.8 163.8)">16</text>
<text x="69.1" y="163.8" transform="rotate(-90 69.1 163.8)">15</text>
<text x="71.4" y="162.7" transform="rotate(-90 71.4 162.7)">6</text>
<text x="137" y="166.3">1</text>
<text x="186.9" y="176.9">Design</text>
<text x="196" y="179.2">EVBKS5</text>
<text x="232.4" y="176.9">Page name</text>
<text x="186.9" y="183.6">Size</text>
<text x="189.2" y="185.9">A4</text>
<text x="196" y="183.6">Document Number</text>
<text x="196" y="185.9">&lt;Doc&gt;</text>
<text x="236.9" y="180">POWER</text>
<text x="261.5" y="183.6">Rev</text>
<text x="263.8" y="185.9">V1.0</text>
<text x="186.9" y="190.5">Date:</text>
<text x="198.7" y="190.5">Wednesday, March 09, 2022</text>
<text x="232.2" y="190.5">Sheet</text>
<text x="243.5" y="190.5">1</text>
<text x="250.2" y="190.5">of</text>
<text x="257" y="190.5">3</text>
</g>
<g font-size="2" fill="#000080">
<text x="21.3" y="35.3">R83</text>
<text x="21.3" y="38.1">0R</text>
<text x="46.4" y="41.2">U1</text>
<text x="90" y="41">L1</text>
<text x="135.2" y="39.9">J2</text>
<text x="209.1" y="39">J14</text>
<text x="150.1" y="46.7">D3</text>
<text x="90" y="48">2.2uH</text>
<text x="110.3" y="51.2">R4</text>
<text x="135.2" y="51.2">CON1</text>
<text x="150.1" y="49.4">Green_LED</text>
<text x="173.3" y="53.1" transform="rotate(-90 173.3 53.1)">D16</text>
<text x="101.3" y="58">100K</text>
<text x="110.3" y="58">56.2K</text>
<text x="18.3" y="60.5">C2</text>
<text x="18.3" y="64.8">10uF</text>
<text x="25.1" y="60.5">C3</text>
<text x="25.1" y="64.8">100nF</text>
<text x="31.9" y="65">C4</text>
<text x="121.6" y="64.8">C5</text>
<text x="130.7" y="64.8">C6</text>
<text x="150.1" y="62.5">R7</text>
<text x="150.1" y="65.2">4.7K</text>
<text x="31.9" y="69.3">3.3nF</text>
<text x="121.6" y="69.3">22uF</text>
<text x="130.7" y="69.3">100nF</text>
<text x="173.3" y="70.8" transform="rotate(-90 173.3 70.8)">ESD9L5.0ST5G</text>
<text x="113.9" y="73.8">R6</text>
<text x="113.9" y="76.5">18K / 1%</text>
<text x="135.2" y="76.1">J3</text>
<text x="214.3" y="76.1">Type-C-Header</text>
<text x="38" y="78.3">TLV62130RGT</text>
<text x="135.2" y="87.4">CON1</text>
<text x="218.8" y="100.9">R71</text>
<text x="225.6" y="98.7">10R</text>
<text x="225.6" y="100.9">10R</text>
<text x="195.9" y="105.1" transform="rotate(-90 195.9 105.1)">R69</text>
<text x="234.3" y="107.4" transform="rotate(-90 234.3 107.4)">D11</text>
<text x="241.1" y="107.4" transform="rotate(-90 241.1 107.4)">D12</text>
<text x="195.9" y="112.4" transform="rotate(-90 195.9 112.4)">1.5K</text>
<text x="25.8" y="116.8">R77</text>
<text x="25.8" y="119.5">0R</text>
<text x="139.7" y="125.8">J7</text>
<text x="234.3" y="125" transform="rotate(-90 234.3 125)">ESD9L5.0ST5G</text>
<text x="241.1" y="125" transform="rotate(-90 241.1 125)">ESD9L5.0ST5G</text>
<text x="50.9" y="127.1">U5</text>
<text x="94.5" y="126.9">L12</text>
<text x="94.5" y="133.9">2.2uH</text>
<text x="114.9" y="137.1">R54</text>
<text x="139.7" y="137.1">CON1</text>
<text x="184.6" y="136.8" transform="rotate(-90 184.6 136.8)">R72</text>
<text x="105.8" y="143.9">100K</text>
<text x="114.9" y="143.9">56.2K</text>
<text x="211.7" y="139" transform="rotate(-90 211.7 139)">R73</text>
<text x="22.8" y="146.3">C61</text>
<text x="29.6" y="146.3">C62</text>
<text x="184.6" y="144" transform="rotate(-90 184.6 144)">5.1K</text>
<text x="191.3" y="148.1" transform="rotate(-90 191.3 148.1)">D13</text>
<text x="198.1" y="148.1" transform="rotate(-90 198.1 148.1)">D14</text>
<text x="211.7" y="146.3" transform="rotate(-90 211.7 146.3)">5.1K</text>
<text x="22.8" y="150.7">10uF</text>
<text x="29.6" y="150.7">100nF</text>
<text x="36.4" y="150.9">C63</text>
<text x="36.4" y="155.2">3.3nF</text>
<text x="126.2" y="150.7">C64</text>
<text x="126.2" y="155.2">22uF</text>
<text x="135.2" y="150.7">C65</text>
<text x="135.2" y="155.2">100nF</text>
<text x="118.4" y="159.7">R57</text>
<text x="139.7" y="162">J8</text>
<text x="42.5" y="164.2">TLV62130RGT</text>
<text x="118.4" y="162.4">56.2K</text>
<text x="191.3" y="165.7" transform="rotate(-90 191.3 165.7)">ESD9L5.0ST5G</text>
<text x="198.1" y="165.7" transform="rotate(-90 198.1 165.7)">ESD9L5.0ST5G</text>
<text x="139.7" y="173.3">CON1</text>
</g>
<g font-size="2" fill="#004080">
<text x="45.9" y="45.7">AVIN</text>
<text x="70.7" y="45.7">SW1</text>
<text x="208.7" y="45.7">A1_B12-GND</text>
<text x="45.9" y="48">PVIN</text>
<text x="45.9" y="50.2">PVIN</text>
<text x="70.7" y="48">SW2</text>
<text x="70.7" y="50.2">SW3</text>
<text x="208.7" y="48">A4_B9-VBUS</text>
<text x="208.7" y="52.5">A5-CC1</text>
<text x="208.7" y="50.3">A8-SBU1</text>
<text x="45.9" y="57">EN</text>
<text x="71" y="54.8">VOS</text>
<text x="72.3" y="59.3">PG</text>
<text x="208.7" y="57">A6-DP1</text>
<text x="208.7" y="59.3">A7-DN1</text>
<text x="208.7" y="54.8">B7-DN2</text>
<text x="234.6" y="54.8">1</text>
<text x="234.6" y="57">2</text>
<text x="234.6" y="59.3">3</text>
<text x="45.9" y="61.6">SS/TR</text>
<text x="70.7" y="63.8">FSW</text>
<text x="208.7" y="63.8">B8-SBU2</text>
<text x="208.7" y="61.6">B6-DP2</text>
<text x="234.6" y="61.6">4</text>
<text x="45.9" y="68.3">DEF</text>
<text x="72.7" y="68.3">FB</text>
<text x="208.7" y="70.6">A12_B1-GND</text>
<text x="208.7" y="66.1">B5-CC2</text>
<text x="208.7" y="68.3">A9_B4-VBUS</text>
<text x="59.3" y="73" transform="rotate(-90 59.3 73)">ePAD</text>
<text x="63.8" y="73" transform="rotate(-90 63.8 73)">PGND</text>
<text x="66.1" y="73" transform="rotate(-90 66.1 73)">PGND</text>
<text x="68.3" y="73" transform="rotate(-90 68.3 73)">AGND</text>
<text x="50.4" y="131.7">AVIN</text>
<text x="75.3" y="131.7">SW1</text>
<text x="50.4" y="133.9">PVIN</text>
<text x="50.4" y="136.1">PVIN</text>
<text x="75.3" y="133.9">SW2</text>
<text x="75.3" y="136.1">SW3</text>
<text x="50.4" y="143">EN</text>
<text x="75.5" y="140.7">VOS</text>
<text x="50.4" y="147.4">SS/TR</text>
<text x="75.2" y="149.7">FSW</text>
<text x="76.9" y="145.2">PG</text>
<text x="50.4" y="154.3">DEF</text>
<text x="77.2" y="154.3">FB</text>
<text x="63.8" y="158.9" transform="rotate(-90 63.8 158.9)">ePAD</text>
<text x="68.3" y="158.9" transform="rotate(-90 68.3 158.9)">PGND</text>
<text x="70.6" y="158.9" transform="rotate(-90 70.6 158.9)">PGND</text>
<text x="72.9" y="158.9" transform="rotate(-90 72.9 158.9)">AGND</text>
</g>
<g font-size="2" fill="#f00">
<text x="174.1" y="46.6">VBUS-C</text>
<text x="189.9" y="51.1">CC1</text>
<text x="189.9" y="53.3">D-</text>
<text x="83.7" y="57.7">3V3_GOODR5</text>
<text x="189.9" y="55.6">D+</text>
<text x="189.9" y="57.9">D-</text>
<text x="189.9" y="60.1">D+</text>
<text x="189.9" y="64.6">CC2</text>
<text x="187.7" y="66.9">VBUS-C</text>
<text x="168.2" y="99.6">MICRO_USB_DM</text>
<text x="168.4" y="101.8">MICRO_USB_DP</text>
<text x="201.2" y="98.3">MICRO_USB_DM R70</text>
<text x="201.2" y="100.6">MICRO_USB_DP</text>
<text x="246.4" y="98.6">D-</text>
<text x="246.4" y="100.8">D+</text>
<text x="193.5" y="127.9" transform="rotate(-90 193.5 127.9)">CC1</text>
<text x="200.3" y="127.9" transform="rotate(-90 200.3 127.9)">CC2</text>
<text x="88.2" y="143.6">1V6_GOODR55</text>
</g>
<g font-size="1.6">
<text x="34.5" y="8">5</text>
<text x="86.5" y="8">4</text>
<text x="138.4" y="8">3</text>
<text x="190.4" y="8">2</text>
<text x="242.3" y="8">1</text>
<text x="6.9" y="32.8">D</text>
<text x="268.9" y="32.8">D</text>
<text x="6.9" y="78.4">C</text>
<text x="268.9" y="78.4">C</text>
<text x="6.9" y="123.9">B</text>
<text x="268.9" y="123.9">B</text>
<text x="6.9" y="169.5">A</text>
<text x="268.9" y="169.5">A</text>
<text x="34.5" y="192.5">5</text>
<text x="86.5" y="192.5">4</text>
<text x="138.4" y="192.5">3</text>
<text x="190.4" y="192.5">2</text>
<text x="242.3" y="192.5">1</text>
</g>
</svg>
